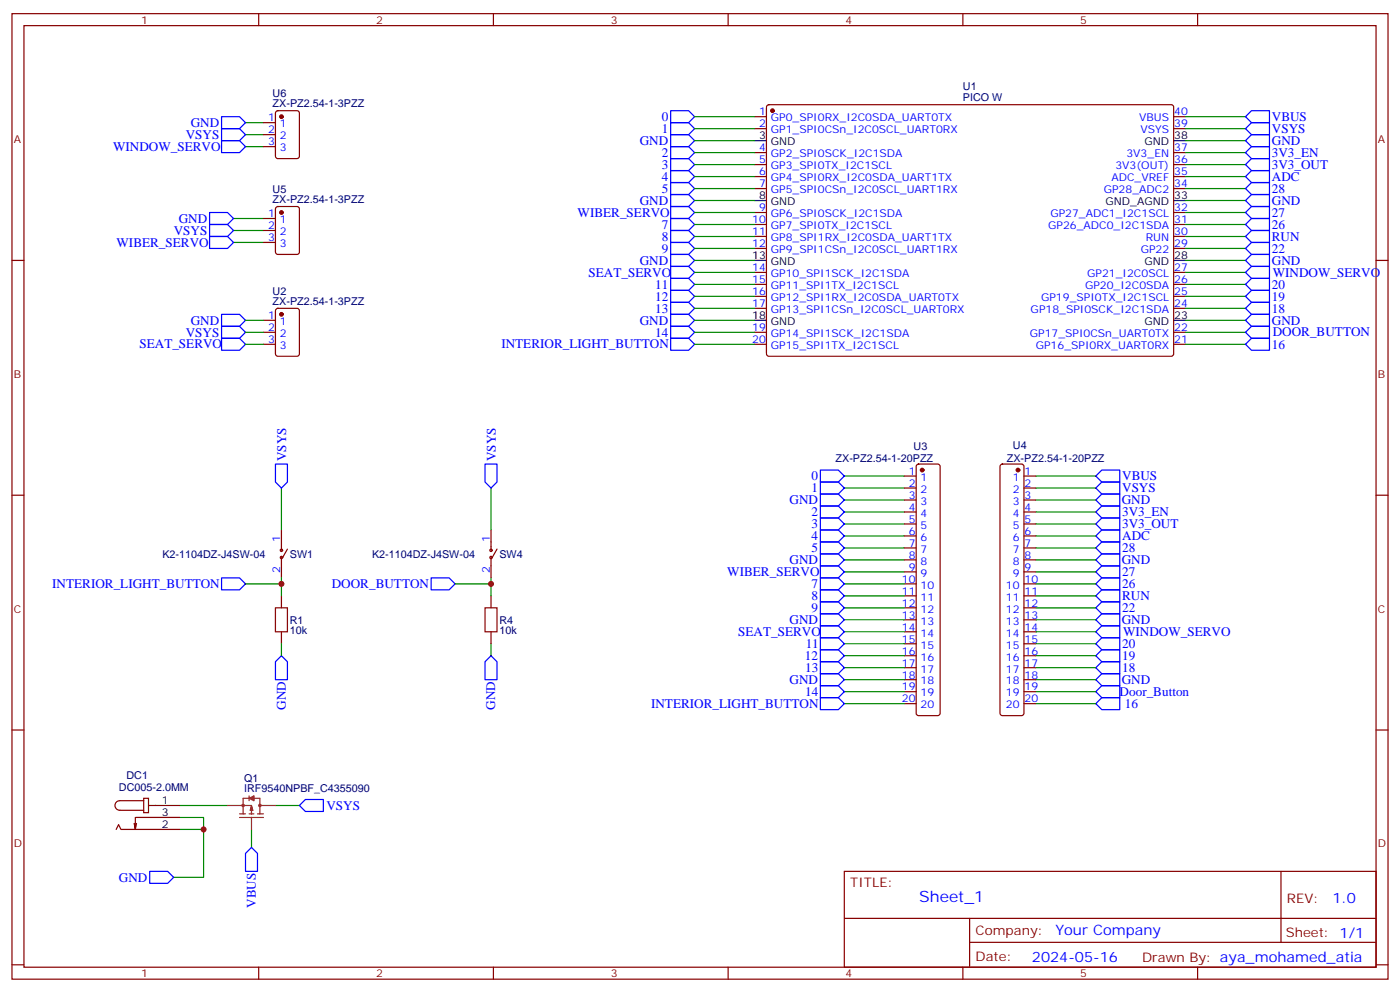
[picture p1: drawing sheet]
<svg xmlns="http://www.w3.org/2000/svg" width="412mm" height="292mm" viewBox="0 0 412 292" stroke-linecap="round" stroke-linejoin="round" font-family="sans-serif">
<g fill="none" stroke="#870000" stroke-width=".35">
<path d="M3.5 4h405.4v284.4h-405.4zM7.1 7.5h398.2v277.3h-398.2zM76.2 4v3.5M145.3 4v3.5M214.5 4v3.5M283.6 4v3.5M352.8 4v3.5M77.6 36.1h3.5M77.6 39.7h3.5M81.4 32.8l.4-.2h5.7l.6 .4 .1 13-.5 .7h-5.9l-.6-.5-.1-12.9zM222.2 34.4h3.6M222.2 37.9h3.6"/>
<path d="M226 31l.5-.2 118.8 .1 .4 .6v73l-.7 .4h-118.8l-.4-.7v-72.7zM345.7 34.4h3.5M345.7 37.9h3.5M77.6 43.2h3.5M222.2 44.9h3.6M222.2 48.5h3.6M222.2 52h3.6M222.2 55.5h3.6M345.7 44.9h3.5M345.7 48.5h3.5M345.7 52h3.5M345.7 55.5h3.5"/>
<path d="M3.5 76.7h3.6M77.6 64.3h3.5M77.6 67.9h3.5M77.6 71.4h3.5M81.4 61l.4-.2h5.7l.6 .4 .1 13-.5 .7h-5.9l-.6-.4-.1-13zM222.2 62.6h3.6M222.2 66.1h3.6M222.2 69.6h3.6M222.2 73.2h3.6M345.7 62.6h3.5M345.7 66.1h3.5M345.7 69.6h3.5"/>
<path d="M345.7 73.2h3.5M405.3 76.7h3.6M77.6 97.9h3.5M77.6 94.3h3.5M81.4 91l.4-.2h5.7l.6 .4 .1 13-.5 .7h-5.9l-.6-.4-.1-13zM222.2 80.2h3.6M222.2 83.7h3.6M222.2 87.3h3.6M222.2 90.8h3.6M222.2 97.9h3.6M345.7 80.2h3.5M345.7 83.7h3.5"/>
<path d="M345.7 87.3h3.5M345.7 90.8h3.5M345.7 97.9h3.5M77.6 101.4h3.5M222.2 101.4h3.6M345.7 101.4h3.5M270.1 136.9l.5-.2h5.6l.5 .2 .2 .5v72.6l-.2 .5-.5 .2h-5.6l-.5-.2-.2-.5v-72.6zM294.8 136.9l.5-.2h5.6l.5 .2 .2 .5v72.6l-.2 .5-.5 .2h-5.6l-.5-.2-.2-.5v-72.6zM3.5 145.8h3.6M82.9 156.1v6M144.6 156.1v6M266.3 140.2h3.6"/>
<path d="M266.3 143.7h3.6M266.3 147.2h3.6M266.3 150.8h3.6M266.3 154.3h3.6M266.3 157.8h3.6M301.6 140.2h3.6M301.6 143.7h3.6M301.6 147.2h3.6M301.6 150.8h3.6M301.6 154.3h3.6M301.6 157.8h3.6M405.3 145.8h3.6"/>
<path d="M82.9 164.2v6M82.9 175.5v3.5M84.7 161.7l-1.4 2.5M144.6 164.2v6M144.6 175.5v3.5M146.4 161.7l-1.4 2.5M266.3 161.4h3.6M266.3 164.9h3.6M266.3 168.4h3.6M266.3 171.9h3.6M266.3 175.5h3.6M266.3 179h3.6"/>
<path d="M301.6 161.4h3.6M301.6 164.9h3.6M301.6 168.4h3.6M301.6 171.9h3.6M301.6 175.5h3.6M301.6 179h3.6M82.9 186.1v3.5M144.6 186.1v3.5M266.3 182.5h3.6M266.3 186.1h3.6M266.3 189.6h3.6M266.3 193.1h3.6"/>
<path d="M266.3 196.6h3.6M301.6 182.5h3.6M301.6 186.1h3.6M301.6 189.6h3.6M301.6 193.1h3.6M301.6 196.6h3.6M3.5 215h3.6M266.3 200.2h3.6M266.3 203.7h3.6M266.3 207.2h3.6M301.6 200.2h3.6M301.6 203.7h3.6"/>
<path d="M301.6 207.2h3.6M405.3 215h3.6M42.3 235.1h1.4v4.2h-1.4zM42.3 235.8h-7a1.41 1.41 0 0 0-1.4 1.4 1.41 1.41 0 0 0 1.4 1.4h7M43.7 237.2h9.2M34.2 244.3l.7-1.4 .7 1.4h17.3M40.2 242.5l-.3 1.8M52.9 240.7h-13v3.6l-.4-1.8M248.7 256.6h156.6v28.2h-156.6zM377.3 256.6v20.9M248.7 270.5h156.5M285.6 277.5h119.6"/>
<path d="M285.6 270.5v14.1M3.5 284.1h3.6M76.2 284.8v3.6M145.3 284.8v3.6M214.5 284.8v3.6M283.6 284.8v3.6M352.8 284.8v3.6M405.3 284.1h3.6"/>
<circle cx="82.9" cy="162.1" r=".35"/>
<circle cx="82.9" cy="164.2" r=".35"/>
<circle cx="144.6" cy="162.1" r=".35"/>
<circle cx="144.6" cy="164.2" r=".35"/>
</g>
<g fill="none" stroke="#008700" stroke-width=".35">
<path d="M72.3 39.7h5.3M72.3 36.1h5.3M204.6 34.4h17.6M204.6 37.9h17.6M349.2 34.4h17.7M349.2 37.9h17.7M72.3 43.2h5.3M204.6 41.4h17.6M204.6 44.9h17.6M204.6 48.5h17.6M204.6 52h17.6M204.6 55.5h17.6"/>
<path d="M204.6 59.1h17.6M349.2 41.4h17.7M349.2 44.9h17.7M349.2 48.5h17.7M349.2 52h17.7M349.2 55.5h17.7M349.2 59.1h17.7M68.8 71.4h8.8M68.8 67.9h8.8M68.8 64.3h8.8M204.6 62.6h17.6M204.6 66.1h17.6"/>
<path d="M204.6 69.6h17.6M204.6 73.2h17.6M204.6 76.7h17.6M349.2 62.6h17.7M349.2 66.1h17.7M349.2 69.6h17.7M349.2 73.2h17.7M349.2 76.7h17.7M72.3 94.3h5.3M72.3 97.9h5.3M204.6 80.2h17.6M204.6 83.7h17.6"/>
<path d="M204.6 87.3h17.6M204.6 90.8h17.6M204.6 94.3h17.6M204.6 97.9h17.6M349.2 80.2h17.7M349.2 83.7h17.7M349.2 87.3h17.7M349.2 90.8h17.7M349.2 94.3h17.7M349.2 97.9h17.7M72.3 101.4h5.3M204.6 101.4h17.6"/>
<path d="M349.2 101.4h17.7M82.9 143.7v12.4M144.6 143.7v12.4M248.7 157.8h17.6M248.7 154.3h17.6M248.7 150.8h17.6M248.7 147.2h17.6M248.7 143.7h17.6M248.7 140.2h17.6M305.2 157.8h17.6M305.2 154.3h17.6M305.2 150.8h17.6"/>
<path d="M305.2 147.2h17.6M305.2 143.7h17.6M305.2 140.2h17.6M72.3 171.9h10.6M82.9 170.2v5.3M134.1 171.9h10.5M144.6 170.2v5.3M248.7 171.9h17.6M248.7 179h17.6M248.7 175.5h17.6M248.7 168.4h17.6M248.7 164.9h17.6"/>
<path d="M248.7 161.4h17.6M305.2 171.9h17.6M305.2 179h17.6M305.2 175.5h17.6M305.2 168.4h17.6M305.2 164.9h17.6M305.2 161.4h17.6M82.9 189.6v3.5M144.6 189.6v3.5M248.7 196.6h17.6M248.7 193.1h17.6M248.7 189.6h17.6"/>
<path d="M248.7 186.1h17.6M248.7 182.5h17.6M305.2 196.6h17.6M305.2 193.1h17.6M305.2 189.6h17.6M305.2 186.1h17.6M305.2 182.5h17.6M248.7 207.2h17.6M248.7 203.7h17.6M248.7 200.2h17.6M305.2 207.2h17.6M305.2 203.7h17.6"/>
<path d="M305.2 200.2h17.6M52.9 237.2h14.1M81.1 237.2h7.1M52.9 240.7h7.1v3.6M52.9 244.3h7.1v14.1h-8.8M74.1 244.3v5.3"/>
</g>
<g fill="none" stroke="#00f" stroke-width=".35">
<path d="M65.3 37.9h5.3l1.7 1.8-1.7 1.7h-5.3zM65.3 34.4h5.3l1.7 1.7-1.7 1.8h-5.3zM197.6 32.6h5.2l1.8 1.8-1.8 1.7h-5.2zM197.6 36.1h5.2l1.8 1.8-1.8 1.8h-5.2zM197.6 39.7h5.2l1.8 1.7-1.8 1.8h-5.2zM366.9 34.4l1.8-1.8h5.2v3.5h-5.2zM366.9 37.9l1.8-1.8h5.2v3.6h-5.2zM65.3 41.4h5.3l1.7 1.8-1.7 1.7h-5.3zM197.6 43.2h5.2l1.8 1.7-1.8 1.8h-5.2zM197.6 46.7h5.2l1.8 1.8-1.8 1.7h-5.2zM197.6 50.2h5.2l1.8 1.8-1.8 1.8h-5.2zM197.6 53.8h5.2l1.8 1.7-1.8 1.8h-5.2z"/>
<path d="M197.6 57.3h5.2l1.8 1.8-1.8 1.7h-5.2zM366.9 41.4l1.8-1.7h5.2v3.5h-5.2zM366.9 44.9l1.8-1.7h5.2v3.5h-5.2zM366.9 48.5l1.8-1.8h5.2v3.5h-5.2zM366.9 52l1.8-1.8h5.2v3.6h-5.2zM366.9 55.5l1.8-1.7h5.2v3.5h-5.2zM366.9 59.1l1.8-1.8h5.2v3.5h-5.2zM61.7 69.6h5.3l1.8 1.8-1.8 1.8h-5.3zM61.7 66.1h5.3l1.8 1.8-1.8 1.7h-5.3zM61.7 62.6h5.3l1.8 1.7-1.8 1.8h-5.3zM197.6 60.8h5.2l1.8 1.8-1.8 1.7h-5.2zM197.6 64.3h5.2l1.8 1.8-1.8 1.8h-5.2z"/>
<path d="M197.6 67.9h5.2l1.8 1.7-1.8 1.8h-5.2zM197.6 71.4h5.2l1.8 1.8-1.8 1.7h-5.2zM197.6 74.9h5.2l1.8 1.8-1.8 1.8h-5.2zM197.6 78.5h5.2l1.8 1.7-1.8 1.8h-5.2zM366.9 62.6l1.8-1.8h5.2v3.5h-5.2zM366.9 66.1l1.8-1.8h5.2v3.6h-5.2zM366.9 69.6l1.8-1.7h5.2v3.5h-5.2zM366.9 73.2l1.8-1.8h5.2v3.5h-5.2zM366.9 76.7l1.8-1.8h5.2v3.6h-5.2zM65.3 92.6h5.3l1.7 1.7-1.7 1.8h-5.3zM65.3 96.1h5.3l1.7 1.8-1.7 1.7h-5.3zM65.3 99.6h5.3l1.7 1.8-1.7 1.8h-5.3z"/>
<path d="M197.6 82h5.2l1.8 1.7-1.8 1.8h-5.2zM197.6 85.5h5.2l1.8 1.8-1.8 1.7h-5.2zM197.6 89h5.2l1.8 1.8-1.8 1.8h-5.2zM197.6 92.6h5.2l1.8 1.7-1.8 1.8h-5.2zM197.6 96.1h5.2l1.8 1.8-1.8 1.7h-5.2zM197.6 99.6h5.2l1.8 1.8-1.8 1.8h-5.2zM366.9 80.2l1.8-1.7h5.2v3.5h-5.2zM366.9 83.7l1.8-1.7h5.2v3.5h-5.2zM366.9 87.3l1.8-1.8h5.2v3.5h-5.2zM366.9 90.8l1.8-1.8h5.2v3.6h-5.2zM366.9 94.3l1.8-1.7h5.2v3.5h-5.2zM366.9 97.9l1.8-1.8h5.2v3.5h-5.2z"/>
<path d="M366.9 101.4l1.8-1.8h5.2v3.6h-5.2zM81.1 136.7h3.6v5.3l-1.8 1.7-1.8-1.7zM142.9 136.7h3.5v5.3l-1.8 1.7-1.7-1.7zM241.7 138.4h5.2l1.8 1.8-1.8 1.8h-5.2zM241.7 159.6h5.2l1.8 1.8-1.8 1.7h-5.2zM241.7 156.1h5.2l1.8 1.7-1.8 1.8h-5.2zM241.7 152.5h5.2l1.8 1.8-1.8 1.8h-5.2zM241.7 149h5.2l1.8 1.8-1.8 1.7h-5.2zM241.7 145.5h5.2l1.8 1.7-1.8 1.8h-5.2zM241.7 142h5.2l1.8 1.7-1.8 1.8h-5.2zM322.8 157.8l1.8-1.7h5.2v3.5h-5.2zM322.8 154.3l1.8-1.8h5.2v3.6h-5.2z"/>
<path d="M322.8 150.8l1.8-1.8h5.2v3.5h-5.2zM322.8 147.2l1.8-1.7h5.2v3.5h-5.2zM322.8 143.7l1.8-1.7h5.2v3.5h-5.2zM322.8 140.2l1.8-1.8h5.2v3.6h-5.2zM65.3 170.2h5.3l1.7 1.7-1.7 1.8h-5.3zM127 170.2h5.3l1.8 1.7-1.8 1.8h-5.3zM241.7 177.2h5.2l1.8 1.8-1.8 1.8h-5.2zM241.7 173.7h5.2l1.8 1.8-1.8 1.7h-5.2zM241.7 170.2h5.2l1.8 1.7-1.8 1.8h-5.2zM241.7 166.7h5.2l1.8 1.7-1.8 1.8h-5.2zM241.7 163.1h5.2l1.8 1.8-1.8 1.8h-5.2zM322.8 179l1.8-1.8h5.2v3.6h-5.2z"/>
<path d="M322.8 175.5l1.8-1.8h5.2v3.5h-5.2zM322.8 171.9l1.8-1.7h5.2v3.5h-5.2zM322.8 168.4l1.8-1.7h5.2v3.5h-5.2zM322.8 164.9l1.8-1.8h5.2v3.6h-5.2zM322.8 161.4l1.8-1.8h5.2v3.5h-5.2zM82.9 193.1l1.8 1.8v5.3h-3.6v-5.3zM144.6 193.1l1.8 1.8v5.3h-3.5v-5.3zM241.7 198.4h5.2l1.8 1.8-1.8 1.7h-5.2zM241.7 194.9h5.2l1.8 1.7-1.8 1.8h-5.2zM241.7 191.3h5.2l1.8 1.8-1.8 1.8h-5.2zM241.7 187.8h5.2l1.8 1.8-1.8 1.7h-5.2zM241.7 184.3h5.2l1.8 1.8-1.8 1.7h-5.2z"/>
<path d="M241.7 180.8h5.2l1.8 1.7-1.8 1.8h-5.2zM322.8 196.6l1.8-1.7h5.2v3.5h-5.2zM322.8 193.1l1.8-1.8h5.2v3.6h-5.2zM322.8 189.6l1.8-1.8h5.2v3.5h-5.2zM322.8 186.1l1.8-1.8h5.2v3.5h-5.2zM322.8 182.5l1.8-1.7h5.2v3.5h-5.2zM241.7 205.5h5.2l1.8 1.7-1.8 1.8h-5.2zM241.7 201.9h5.2l1.8 1.8-1.8 1.8h-5.2zM322.8 207.2l1.8-1.7h5.2v3.5h-5.2zM322.8 203.7l1.8-1.8h5.2v3.6h-5.2zM322.8 200.2l1.8-1.8h5.2v3.5h-5.2zM88.2 237.2l1.8-1.8h5.2v3.6h-5.2z"/>
<path d="M44.1 256.6h5.3l1.8 1.8-1.8 1.7h-5.3zM74.1 249.6l1.7 1.7v5.3h-3.5v-5.3z"/>
</g>
<g fill="none" stroke="#8c2424" stroke-width=".35">
<path d="M67 237.2h7.1M70.6 239.7h1.7M71.6 239.7v-4.6h5v4.6M73.4 239.7h1.4M73.4 235.1l1.4-.7v1.4zM73.4 234.4v1.4M73.7 238.6h.7M74.1 237.6v2.1M74.1 237.2l.3 1.4M74.1 237.2l-.4 1.4M74.1 237.6l-.4 1M74.1 237.6l.3 1"/>
<path d="M74.1 237.9l.3 .7M74.1 235.1l.7 .3M74.1 235.1l.3 .3M74.4 234.7l-.3 .4M74.8 234.7l-.7 .4M75.8 239.7h1.8M76.6 237.2h4.5M70.6 240.7h7M74.1 240.7v3.6"/>
<circle cx="71.6" cy="237.2" r=".35"/>
<circle cx="76.6" cy="237.2" r=".35"/>
</g>
<g fill="#870000" stroke="#870000" stroke-width=".35">
<circle cx="299.9" cy="138.4" r=".53"/>
<circle cx="271.6" cy="138.4" r=".53"/>
<circle cx="227.5" cy="32.6" r=".53"/>
<circle cx="82.9" cy="92.6" r=".53"/>
<circle cx="82.9" cy="62.6" r=".53"/>
<circle cx="82.9" cy="34.4" r=".53"/>
</g>
<path d="M81.1 179h3.6v7.1h-3.6zM142.9 179h3.5v7.1h-3.5z" fill="none" stroke="#a10000" stroke-width=".35"/>
<path d="M222.2 41.4h3.6M222.2 59.1h3.6M345.7 41.4h3.5M345.7 59.1h3.5M222.2 76.7h3.6M345.7 76.7h3.5M222.2 94.3h3.6M345.7 94.3h3.5" fill="none" stroke="#000" stroke-width=".35"/>
<g fill="#c00">
<circle cx="60" cy="244.3" r=".88"/>
<circle cx="144.6" cy="171.9" r=".88"/>
<circle cx="82.9" cy="171.9" r=".88"/>
</g>
<text font-size="4.6" fill="#00f" x="270.8" y="265.6">Sheet_1</text>
<g font-size="4.2" fill="#00f">
<text x="392.5" y="265.9">1.0</text>
<text x="310.9" y="275.4">Your Company</text>
<text x="304" y="283.2">2024-05-16</text>
</g>
<g font-size="3.9" fill="#00f">
<text x="194.9" y="35.6">0</text>
<text x="374.6" y="35.6">VBUS</text>
<text x="54.7" y="40.9">VSYS</text>
<text x="56.2" y="37.4">GND</text>
<text x="194.9" y="39.1">1</text>
<text x="374.6" y="39.1">VSYS</text>
<text x="33.3" y="44.4">WINDOW_SERVO</text>
<text x="188.5" y="42.7">GND</text>
<text x="194.9" y="46.2">2</text>
<text x="374.6" y="42.7">GND</text>
<text x="374.6" y="46.2">3V3_EN</text>
<text x="194.9" y="49.7">3</text>
<text x="194.9" y="53.3">4</text>
<text x="374.6" y="49.7">3V3_OUT</text>
<text x="374.6" y="53.3">ADC</text>
<text x="194.9" y="56.8">5</text>
<text x="374.6" y="56.8">28</text>
<text x="52.6" y="65.6">GND</text>
<text x="170.2" y="63.8">WIBER_SERVO</text>
<text x="188.5" y="60.3">GND</text>
<text x="374.6" y="60.3">GND</text>
<text x="374.6" y="63.8">27</text>
<text x="51.2" y="69.1">VSYS</text>
<text x="194.9" y="67.4">7</text>
<text x="194.9" y="70.9">8</text>
<text x="374.6" y="67.4">26</text>
<text x="374.6" y="70.9">RUN</text>
<text x="34.3" y="72.6">WIBER_SERVO</text>
<text x="188.5" y="78">GND</text>
<text x="194.9" y="74.4">9</text>
<text x="374.6" y="74.4">22</text>
<text x="374.6" y="78">GND</text>
<text x="173.4" y="81.4">SEAT_SERVO</text>
<text x="374.9" y="81.5">WINDOW_SERVO</text>
<text x="193" y="85">11</text>
<text x="193" y="88.5">12</text>
<text x="374.6" y="85">20</text>
<text x="374.6" y="88.5">19</text>
<text x="56.2" y="95.6">GND</text>
<text x="188.5" y="95.6">GND</text>
<text x="193" y="92.1">13</text>
<text x="374.6" y="92.1">18</text>
<text x="374.6" y="95.6">GND</text>
<text x="54.7" y="99.1">VSYS</text>
<text x="193" y="99.1">14</text>
<text x="374.9" y="99.1">DOOR_BUTTON</text>
<text x="41.1" y="102.6">SEAT_SERVO</text>
<text x="147.7" y="102.6">INTERIOR_LIGHT_BUTTON</text>
<text x="374.6" y="102.8">16</text>
<text x="84.3" y="135.8" transform="rotate(-90 84.3 135.8)">VSYS</text>
<text x="146.1" y="135.8" transform="rotate(-90 146.1 135.8)">VSYS</text>
<text x="239.1" y="141.4">0</text>
<text x="330.6" y="141.5">VBUS</text>
<text x="232.6" y="148.5">GND</text>
<text x="239.1" y="145">1</text>
<text x="330.5" y="148.5">GND</text>
<text x="330.6" y="145">VSYS</text>
<text x="239" y="152">2</text>
<text x="239.1" y="155.6">3</text>
<text x="330.5" y="155.6">3V3_OUT</text>
<text x="330.6" y="152">3V3_EN</text>
<text x="239.1" y="159.1">4</text>
<text x="330.6" y="159.1">ADC</text>
<text x="232.6" y="166.2">GND</text>
<text x="239.1" y="162.6">5</text>
<text x="330.5" y="166.2">GND</text>
<text x="330.6" y="162.6">28</text>
<text x="15.4" y="173.2">INTERIOR_LIGHT_BUTTON</text>
<text x="97.7" y="173.2">DOOR_BUTTON</text>
<text x="214.2" y="169.6">WIBER_SERVO</text>
<text x="239.1" y="173.2">7</text>
<text x="330.6" y="173.2">26</text>
<text x="330.6" y="169.7">27</text>
<text x="239.1" y="176.7">8</text>
<text x="330.6" y="176.7">RUN</text>
<text x="232.6" y="183.8">GND</text>
<text x="239.1" y="180.3">9</text>
<text x="330.5" y="183.8">GND</text>
<text x="330.6" y="180.3">22</text>
<text x="217.5" y="187.3">SEAT_SERVO</text>
<text x="237.3" y="190.8">11</text>
<text x="330.6" y="190.8">20</text>
<text x="330.8" y="187.3">WINDOW_SERVO</text>
<text x="237.1" y="194.4">12</text>
<text x="237.2" y="197.9">13</text>
<text x="330.6" y="197.9">18</text>
<text x="330.6" y="194.4">19</text>
<text x="232.6" y="201.4">GND</text>
<text x="330.5" y="201.4">GND</text>
<text x="84.2" y="209" transform="rotate(-90 84.2 209)">GND</text>
<text x="145.9" y="209" transform="rotate(-90 145.9 209)">GND</text>
<text x="191.8" y="208.4">INTERIOR_LIGHT_BUTTON</text>
<text x="237.2" y="204.9">14</text>
<text x="329.8" y="205">Door_Button</text>
<text x="331.4" y="208.5">16</text>
<text x="96.2" y="238.6">VSYS</text>
<text x="35" y="259.6">GND</text>
<text x="75.4" y="267.4" transform="rotate(-90 75.4 267.4)">VBUS</text>
</g>
<g font-size="3.9" fill="#800">
<text x="250.5" y="261.2">TITLE:</text>
<text x="379.1" y="265.9">REV:</text>
<text x="287.4" y="275.4">Company:</text>
<text x="378.7" y="276">Sheet: 1/1</text>
<text x="287.4" y="283.1">Date:</text>
<text x="336.4" y="283.2">Drawn By: aya_mohamed_atia</text>
</g>
<g font-size="3.2" fill="#800">
<text x="41.6" y="7">1</text>
<text x="110.8" y="7">2</text>
<text x="179.9" y="7">3</text>
<text x="249.1" y="7">4</text>
<text x="318.2" y="7">5</text>
<text x="4.1" y="42.1">A</text>
<text x="405.9" y="42.1">A</text>
<text x="4.1" y="111.3">B</text>
<text x="405.9" y="111.3">B</text>
<text x="4.1" y="180.4">C</text>
<text x="405.9" y="180.4">C</text>
<text x="4.1" y="249.6">D</text>
<text x="405.9" y="249.6">D</text>
<text x="41.6" y="287.8">1</text>
<text x="110.8" y="287.8">2</text>
<text x="179.9" y="287.8">3</text>
<text x="249.1" y="287.8">4</text>
<text x="318.2" y="287.8">5</text>
</g>
<g font-size="3.2" fill="#000080">
<text x="80.3" y="28.5">U6</text>
<text x="283.7" y="29.8">PICO W</text>
<text x="283.7" y="26.6">U1</text>
<text x="80.3" y="31.5">ZX-PZ2.54-1-3PZZ</text>
<text x="80.3" y="59.8">ZX-PZ2.54-1-3PZZ</text>
<text x="80.3" y="56.8">U5</text>
<text x="80.3" y="89.7">ZX-PZ2.54-1-3PZZ</text>
<text x="80.3" y="86.8">U2</text>
<text x="246.1" y="136.1">ZX-PZ2.54-1-20PZZ</text>
<text x="269.1" y="132.6">U3</text>
<text x="296.6" y="136.1">ZX-PZ2.54-1-20PZZ</text>
<text x="298.4" y="132.4">U4</text>
<text x="47.9" y="164.4">K2-1104DZ-J4SW-04</text>
<text x="85.4" y="164.4">SW1</text>
<text x="109.6" y="164.4">K2-1104DZ-J4SW-04</text>
<text x="147.1" y="164.4">SW4</text>
<text x="85.4" y="183.8">R1</text>
<text x="147.1" y="183.8">R4</text>
<text x="85.4" y="186.8">10k</text>
<text x="147.1" y="186.8">10k</text>
<text x="35" y="233">DC005-2.0MM</text>
<text x="37.3" y="229.5">DC1</text>
<text x="71.9" y="233.3">IRF9540NPBF_C4355090</text>
<text x="71.9" y="230.3">Q1</text>
</g>
<g font-size="3.2" fill="#00f">
<text x="78.9" y="35.8">1</text>
<text x="223.6" y="34">1</text>
<text x="227.1" y="35.8">GP0_SPI0RX_I2C0SDA_UART0TX</text>
<text x="335.6" y="35.8">VBUS</text>
<text x="345.9" y="34">40</text>
<text x="78.9" y="39.3">2</text>
<text x="82.4" y="37.5">1</text>
<text x="82.4" y="41.1">2</text>
<text x="223.6" y="37.5">2</text>
<text x="227.1" y="39.3">GP1_SPI0CSn_I2C0SCL_UART0RX</text>
<text x="336" y="39.3">VSYS</text>
<text x="345.9" y="37.5">39</text>
<text x="78.9" y="42.8">3</text>
<text x="82.4" y="44.6">3</text>
<text x="223.6" y="44.6">4</text>
<text x="227.1" y="46.4">GP2_SPI0SCK_I2C1SDA</text>
<text x="331.8" y="46.4">3V3_EN</text>
<text x="345.9" y="44.6">37</text>
<text x="223.6" y="48.1">5</text>
<text x="223.6" y="51.6">6</text>
<text x="227.1" y="49.9">GP3_SPI0TX_I2C1SCL</text>
<text x="227.1" y="53.4">GP4_SPI0RX_I2C0SDA_UART1TX</text>
<text x="327.4" y="53.4">ADC_VREF</text>
<text x="328.6" y="49.9">3V3(OUT)</text>
<text x="345.9" y="51.6">35</text>
<text x="345.9" y="48.1">36</text>
<text x="223.6" y="55.2">7</text>
<text x="227.1" y="56.9">GP5_SPI0CSn_I2C0SCL_UART1RX</text>
<text x="325.1" y="56.9">GP28_ADC2</text>
<text x="345.9" y="55.2">34</text>
<text x="78.9" y="64">1</text>
<text x="82.4" y="65.8">1</text>
<text x="221.6" y="65.8">10</text>
<text x="223.6" y="62.2">9</text>
<text x="227.1" y="64">GP6_SPI0SCK_I2C1SDA</text>
<text x="309.4" y="64">GP27_ADC1_I2C1SCL</text>
<text x="345.9" y="65.8">31</text>
<text x="345.9" y="62.2">32</text>
<text x="78.9" y="67.5">2</text>
<text x="78.9" y="71">3</text>
<text x="82.4" y="69.3">2</text>
<text x="221.6" y="69.3">11</text>
<text x="227.1" y="67.5">GP7_SPI0TX_I2C1SCL</text>
<text x="227.1" y="71">GP8_SPI1RX_I2C0SDA_UART1TX</text>
<text x="308.8" y="67.5">GP26_ADC0_I2C1SDA</text>
<text x="337.5" y="71">RUN</text>
<text x="345.9" y="69.3">30</text>
<text x="82.4" y="72.8">3</text>
<text x="221.6" y="72.8">12</text>
<text x="227.1" y="74.6">GP9_SPI1CSn_I2C0SCL_UART1RX</text>
<text x="336" y="74.6">GP22</text>
<text x="345.9" y="72.8">29</text>
<text x="221.6" y="79.9">14</text>
<text x="221.6" y="83.4">15</text>
<text x="227.1" y="81.6">GP10_SPI1SCK_I2C1SDA</text>
<text x="320.3" y="81.6">GP21_I2C0SCL</text>
<text x="345.9" y="83.4">26</text>
<text x="345.9" y="79.9">27</text>
<text x="221.6" y="86.9">16</text>
<text x="227.1" y="85.2">GP11_SPI1TX_I2C1SCL</text>
<text x="227.1" y="88.7">GP12_SPI1RX_I2C0SDA_UART0TX</text>
<text x="306.7" y="88.7">GP19_SPI0TX_I2C1SCL</text>
<text x="319.6" y="85.2">GP20_I2C0SDA</text>
<text x="345.9" y="86.9">25</text>
<text x="78.9" y="94">1</text>
<text x="82.4" y="95.7">1</text>
<text x="221.6" y="90.5">17</text>
<text x="227.1" y="92.2">GP13_SPI1CSn_I2C0SCL_UART0RX</text>
<text x="303.6" y="92.2">GP18_SPI0SCK_I2C1SDA</text>
<text x="345.9" y="90.5">24</text>
<text x="78.9" y="97.5">2</text>
<text x="78.9" y="101">3</text>
<text x="82.4" y="99.3">2</text>
<text x="221.6" y="97.5">19</text>
<text x="221.6" y="101">20</text>
<text x="227.1" y="99.3">GP14_SPI1SCK_I2C1SDA</text>
<text x="303.4" y="99.3">GP17_SPI0CSn_UART0TX</text>
<text x="345.9" y="101">21</text>
<text x="345.9" y="97.5">22</text>
<text x="82.4" y="102.8">3</text>
<text x="227.1" y="102.8">GP15_SPI1TX_I2C1SCL</text>
<text x="305.1" y="102.8">GP16_SPI0RX_UART0RX</text>
<text x="267.7" y="139.8">1</text>
<text x="267.7" y="143.4">2</text>
<text x="271.2" y="141.6">1</text>
<text x="298.3" y="141.6">1</text>
<text x="301.8" y="139.8">1</text>
<text x="301.8" y="143.4">2</text>
<text x="267.7" y="146.9">3</text>
<text x="271.2" y="145.1">2</text>
<text x="271.2" y="148.7">3</text>
<text x="298.3" y="145.1">2</text>
<text x="298.3" y="148.7">3</text>
<text x="301.8" y="146.9">3</text>
<text x="267.7" y="150.4">4</text>
<text x="267.7" y="154">5</text>
<text x="271.2" y="152.2">4</text>
<text x="271.2" y="155.7">5</text>
<text x="298.3" y="152.2">4</text>
<text x="298.3" y="155.7">5</text>
<text x="301.8" y="150.4">4</text>
<text x="301.8" y="154">5</text>
<text x="82.5" y="159.6" transform="rotate(-90 82.5 159.6)">1</text>
<text x="144.3" y="159.6" transform="rotate(-90 144.3 159.6)">1</text>
<text x="267.7" y="157.5">6</text>
<text x="267.7" y="161">7</text>
<text x="271.2" y="159.2">6</text>
<text x="298.3" y="159.2">6</text>
<text x="301.8" y="157.5">6</text>
<text x="301.8" y="161">7</text>
<text x="267.7" y="164.5">8</text>
<text x="271.2" y="162.8">7</text>
<text x="271.2" y="166.3">8</text>
<text x="298.3" y="162.8">7</text>
<text x="298.3" y="166.3">8</text>
<text x="301.8" y="164.5">8</text>
<text x="82.5" y="168.7" transform="rotate(-90 82.5 168.7)">2</text>
<text x="144.3" y="168.7" transform="rotate(-90 144.3 168.7)">2</text>
<text x="265.7" y="171.6">10</text>
<text x="267.7" y="168.1">9</text>
<text x="271.2" y="169.8">9</text>
<text x="271.2" y="173.4">10</text>
<text x="296.3" y="173.4">10</text>
<text x="298.3" y="169.8">9</text>
<text x="301.8" y="168.1">9</text>
<text x="301.8" y="171.6">10</text>
<text x="265.7" y="175.1">11</text>
<text x="265.7" y="178.6">12</text>
<text x="271.2" y="176.9">11</text>
<text x="296.3" y="176.9">11</text>
<text x="301.8" y="175.1">11</text>
<text x="301.8" y="178.6">12</text>
<text x="265.7" y="182.2">13</text>
<text x="265.7" y="185.7">14</text>
<text x="271.2" y="180.4">12</text>
<text x="271.2" y="183.9">13</text>
<text x="296.3" y="180.4">12</text>
<text x="296.3" y="183.9">13</text>
<text x="301.8" y="182.2">13</text>
<text x="301.8" y="185.7">14</text>
<text x="265.7" y="189.2">15</text>
<text x="271.2" y="187.5">14</text>
<text x="271.2" y="191">15</text>
<text x="296.3" y="187.5">14</text>
<text x="296.3" y="191">15</text>
<text x="301.8" y="189.2">15</text>
<text x="265.7" y="192.8">16</text>
<text x="265.7" y="196.3">17</text>
<text x="271.2" y="194.5">16</text>
<text x="296.3" y="194.5">16</text>
<text x="301.8" y="192.8">16</text>
<text x="301.8" y="196.3">17</text>
<text x="265.7" y="199.8">18</text>
<text x="265.7" y="203.3">19</text>
<text x="271.2" y="198">17</text>
<text x="271.2" y="201.6">18</text>
<text x="296.3" y="198">17</text>
<text x="296.3" y="201.6">18</text>
<text x="301.8" y="199.8">18</text>
<text x="301.8" y="203.3">19</text>
<text x="265.7" y="206.9">20</text>
<text x="271.2" y="205.1">19</text>
<text x="271.2" y="208.6">20</text>
<text x="296.3" y="205.1">19</text>
<text x="296.3" y="208.6">20</text>
<text x="301.8" y="206.9">20</text>
</g>
<g font-size="3.2">
<text x="223.6" y="41.1">3</text>
<text x="345.9" y="41.1">38</text>
<text x="227.1" y="42.8">GND</text>
<text x="337.1" y="42.8">GND</text>
<text x="223.6" y="58.7">8</text>
<text x="345.9" y="58.7">33</text>
<text x="227.1" y="60.5">GND</text>
<text x="325.7" y="60.5">GND_AGND</text>
<text x="221.6" y="76.3">13</text>
<text x="345.9" y="76.3">28</text>
<text x="227.1" y="78.1">GND</text>
<text x="337.1" y="78.1">GND</text>
<text x="221.6" y="94">18</text>
<text x="227.1" y="95.7">GND</text>
<text x="337.1" y="95.7">GND</text>
<text x="345.9" y="94">23</text>
<text x="47.6" y="236.9">1</text>
<text x="47.6" y="240.4">3</text>
<text x="47.6" y="243.9">2</text>
</g>
</svg>
